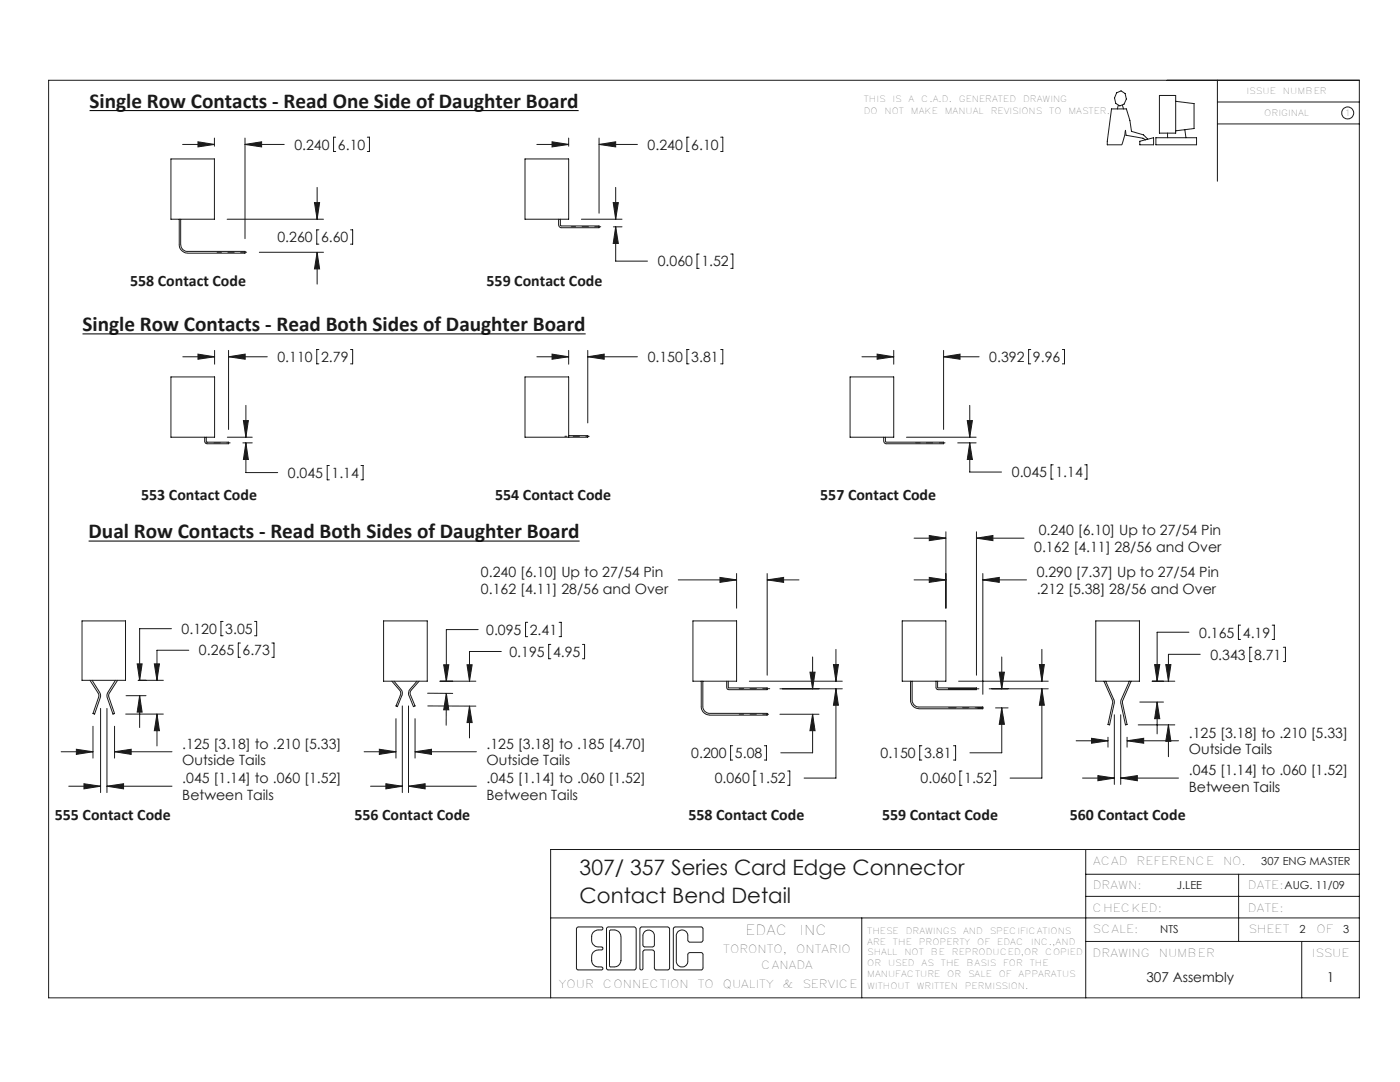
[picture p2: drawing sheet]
<svg xmlns="http://www.w3.org/2000/svg" width="279mm" height="216mm" viewBox="0 0 279 216" stroke-linecap="round" stroke-linejoin="round" font-family="sans-serif">
<path d="M17.9 22.1h97.6M16.5 66.6h100.4M17.7 108h98" fill="none" stroke="#000" stroke-width=".21"/>
<g fill="none" stroke="#191924" stroke-width=".2">
<path d="M9.7 16h261.6v183.1h-261.6zM222.8 18.5l.9-.4 .8 .6 .3 1.1-.5 1-.8 .3-.8-.5-.3-1.1zM231.4 19.1h3.2v7.5h-3.2zM243 16v20.2M34.1 31.7h8.7v12h-8.7zM36.4 28.8h6.4M39.5 28.3l3.3 .5-3.3 .5zM42.8 27.6v1.6M48.9 27.6v20M48.9 28.8h7.8M48.9 28.8l3.3-.5v1zM63.3 37.4v6.3"/>
<path d="M67 27.4h-.4v2.8h.4M73.3 27.4h.4v2.8h-.4M104.8 31.7h8.7v12h-8.7zM107.1 28.8h6.4M110.2 28.3l3.3 .5-3.3 .5zM113.5 27.6v1.6M119.6 28.8l3.3-.5v1zM119.6 27.6v14.9M119.6 28.8h7.6M122.9 37.4v6.3M137.5 27.4h-.4v2.8h.4M143.8 27.4h.5v2.8h-.5"/>
<path d="M223.2 21.1l-.2 .6M224 21l.2 .7M227.5 28.2l2.7-.7v1.4h-2.7zM229.1 27.8l-.9-.9-2.4-.7-.3-2.2-.7-2.3h-3l-.8 7.2h2.9l.5-1.8 .2-1.1 .1 1 3.4 .6 .5 .3M230.7 27.5h8.1v1.4h-8.1zM233 26.6v.9M234.6 20.2l3.7 .5v4.9l-3.7 .5M236.5 25.9l.2 1.6M243 20.4h28.3M243 24.7h28.3M35.8 43.7v5.1a1.75 1.75 0 0 0 1.7 1.7h11.4v-.3h-11.5a1.39 1.39 0 0 1-1.3-1.4v-5.1M45.3 43.7h19.3"/>
<path d="M51.8 50.3h12.8M62.8 40.4h1l-.5 3.3zM63.3 50.3l.5 3.4h-1zM63.3 50.3v6.4M63.6 45.9h-.4v2.8h.4M70 45.9h.4v2.8h-.4M111.5 43.7v1.2l.1 .3 .3 .2h7.7v-.3h-7.6l-.2-.1v-1.3M116 43.7h8.1M122.4 40.4h1l-.5 3.3zM122.4 45.3h1.7M122.9 45.3l.5 3.3h-1zM122.9 45.3v6.8h6.3"/>
<path d="M139.5 50.7h-.4v2.9h.4M145.8 50.7h.5v2.9h-.5M34.1 75.2h8.7v12h-8.7zM36.5 71.2h6.3M39.5 70.7l3.3 .5-3.3 .5zM42.8 69.9v2.8M45.6 71.2l3.3-.5v1zM45.6 69.9v15.8M45.6 71.2h7.7M63.6 69.7h-.4v2.9h.4M70 69.7h.4v2.9h-.4M107.1 71.2h6.4"/>
<path d="M110.2 70.7l3.3 .5-3.3 .5zM113.5 69.9v2.8M117.3 71.2l3.3-.5v1zM117.3 69.9v14.5M117.3 71.2h9.9M137.5 69.7h-.4v2.9h.4M143.8 69.7h.5v2.9h-.5M169.7 75.2h8.7v12h-8.7zM172 71.2h6.4M175 70.7l3.4 .5-3.4 .5zM178.4 69.9v2.8M188.3 71.2l3.3-.5v1z"/>
<path d="M188.3 69.9v15.8M188.3 71.2h7.1M205.7 69.7h-.4v2.9h.4M212 69.7h.4v2.9h-.4M40.9 87.2v.8a.49 .49 0 0 0 .5 .5h4.2v-.3h-4.3l-.1-.1v-.9M45.4 87.2h4.9M45.6 88.4h.3M48.5 88.4h1.8M48.6 83.9h1l-.5 3.3zM49.1 88.4l.5 3.3h-1zM49.1 88.4v5.9h6.3M49.1 80.9v6.3"/>
<path d="M65.7 92.9h-.4v2.8h.4M72 92.9h.5v2.8h-.5M113.5 86.9h3.8v.3h-12.5v-12h8.7v12M117.3 87.1h.3M176.4 87.2v.8a.54 .54 0 0 0 .5 .5h11.4v-.3h-11.4l-.2-.1v-.9M180.9 87.2h13.9M188.3 88.4h.3M191.1 88.4h3.7M193 83.9h1.1l-.6 3.3zM193.5 88.4v5.8h6.4M193.5 80.9v6.3M193.5 88.4l.6 3.3h-1.1z"/>
<path d="M210.2 92.7h-.4v2.9h.4M216.5 92.7h.4v2.9h-.4M135.4 115.7h11.6M143.7 115.2l3.3 .5-3.3 .5zM147 114.4v7M153.1 115.7l3.3-.5v1zM153.1 114.4v20.3M153.1 115.7h6.4M182.4 115.7h6.4M182.4 107.4h6.4M185.5 106.9l3.3 .5-3.3 .5zM185.5 115.2l3.3 .5-3.3 .5z"/>
<path d="M188.8 106.1v15.3M194.9 107.4l3.3-.5v1zM194.9 106.1v28.6M194.9 107.4h9.5M196.1 114.4v24.1M196.1 115.7h8.8M196.1 115.7l3.3-.5v1zM16.4 123.9h8.6v11.8h-8.6zM18 135.7l1.6 2.7 .2 .4-1.2 3.6 .3 .1 1.1-3.3 .1-.5-1.7-3M23 135.7l-1.7 3 .1 .5 1.1 3.3 .4-.1-1.2-3.6 .1-.4 1.7-2.7M25.2 138.8h3.9M27.4 132.5h1l-.5 3.2z"/>
<path d="M27.6 135.7h5M27.9 138.8l.5 3.3h-1zM27.9 138.8v6.4M30.8 132.5h1l-.5 3.2zM34.2 125.4h-6.3v10.3M37.7 129.8h-6.4v5.9M44.5 124h-.4v2.9h.4M48 128.3h-.4v2.9h.4M50.8 124h.4v2.9h-.4M54.3 128.3h.4v2.9h-.4M76.6 123.9h8.7v12h-8.7zM78.2 135.9l1.5 1.8a1.01 1.01 0 0 1 .2 1.1l-.9 2.1 .3 .1 .9-2.2a1.14 1.14 0 0 0-.2-1.3l-1.4-1.6"/>
<path d="M83.2 135.9l-1.4 1.6a1.32 1.32 0 0 0-.2 1.3l.9 2.2 .3-.1-.8-2.1a.93 .93 0 0 1 .1-1.1l1.5-1.8M85.3 138.3l5 .1M87.8 135.9h7.2M88.5 132.6h1.1l-.5 3.3zM89.1 138.4l.5 3.2h-1.1zM89.1 138.4l-.1 6.3M93.2 132.6h1l-.5 3.3zM95.4 125.6h-6.3v10.3M100 130h-6.3v5.9M105.3 124.2h-.4v2.8h.4M109.9 128.6h-.4v2.8h.4M111.6 124.2h.4v2.8h-.4"/>
<path d="M116.2 128.6h.5v2.8h-.5M138.3 123.9h8.7v12h-8.7zM139.9 135.9v5.1a1.75 1.75 0 0 0 1.8 1.7h11.4v-.4h-11.5a1.39 1.39 0 0 1-1.3-1.3v-5.1M145 135.9v1.3l.3 .4h7.8v-.3h-7.7l-.1-1.4M149.5 135.9h18.6M155.6 137.4h12.5M161.6 134.1h1.1l-.5 3.3zM162.2 131.1v6.3M166.3 132.6h1l-.5 3.3zM166.8 137.4l.5 3.3h-1zM166.8 137.4v17.9h-6.3M166.8 129.6v6.3"/>
<path d="M180.1 123.9h8.7v12h-8.7zM181.7 135.9v3.8a1.75 1.75 0 0 0 1.7 1.7h12.7v-.3h-12.7a1.44 1.44 0 0 1-1.4-1.4v-3.8M186.8 135.9v1.3l.1 .3 .3 .1h7.7v-.3h-7.7l-.1-1.4M189.3 137.4h6.1M191.3 135.9h17.9M197.4 137.4h11.8M199.4 134.1h1l-.5 3.3zM199.9 131.1v6.3M207.4 132.6h1l-.5 3.3zM207.9 137.4l.5 3.3h-1zM207.9 137.4v17.9h-6.3M207.9 129.6v6.3"/>
<path d="M218.7 123.9h8.7v12h-8.7zM220.3 135.9l1.8 4.1-1 4.6h.3l1-4.7-1.7-4M225.4 135.9l-1.7 4.1 .9 4.6h.3l-.9-4.5 1.7-4.2M229.9 135.9h4.6M230.4 132.6h1.1l-.6 3.3zM232.7 132.6h1l-.5 3.3zM237.3 126.2h-6.4v9.7M239.5 130.6h-6.3v5.3M247.6 124.7h-.4v2.9h.4M249.8 129.2h-.4v2.8h.4M253.9 124.7h.4v2.9h-.4M256.1 129.2h.4v2.8h-.4"/>
<path d="M12.2 150h6.4M13.7 156.9h6.4M15.2 149.5l3.4 .5-3.4 .5zM16.8 156.4l3.3 .5-3.3 .5zM18.6 144.9v6.4M20.1 141.4v16.8M21.3 156.9l3.4-.5v1zM21.3 141.4v16.8M21.3 156.9h13M22.9 150l3.3-.5v1zM22.9 144.9v6.4M22.9 150h11.4"/>
<path d="M25.1 142.5h7.5M31.3 142.5l.5 3.3h-1zM31.3 142.5v6.3M72.7 150h6.3M73.9 156.9h6.4M75.7 149.5l3.3 .5-3.3 .5zM77 156.4l3.3 .5-3.3 .5zM79 143.4v7.9M80.3 140.9v17.3M81.5 156.9l3.3-.5v1zM81.5 156.9h13.6M81.5 140.9v17.3"/>
<path d="M82.8 150l3.3-.5v1zM82.8 150h12.3M82.8 143.4v7.9M85.4 140.9h9.6M93.7 140.9l.5 3.3h-1zM93.7 140.9v6.3M146.2 148.8h-.4v2.9h.4M150.9 153.8h-.4v2.9h.4M152.5 148.8h.5v2.9h-.5M153.1 142.5h.3M155.6 142.5h7.8M157.2 153.8h.4v2.9h-.4"/>
<path d="M162.2 142.5l.5 3.3h-1.1zM162.2 142.5v7.7h-6.4M184 148.8h-.4v2.9h.4M190.3 148.8h.4v2.9h-.4M192 153.8h-.4v2.9h.4M195.2 141.3h.9M198.3 153.8h.4v2.9h-.4M198.7 141.3h2.5M199.9 141.3l.5 3.2h-1zM199.9 141.3v8.9h-6.3M214.8 147.8h6.3M216 155.3h6.4"/>
<path d="M217.8 147.3l3.3 .5-3.3 .5zM219.1 154.8l3.3 .5-3.3 .5zM221.1 147.1v2M222.4 142.6v13.9M223.7 142.6v13.9M223.7 155.3h11.5M223.7 155.3l3.3-.5v1zM224.9 147.1v2M224.9 147.8h10.3M224.9 147.8l3.3-.5v1zM227.2 144.6h7.3M227.5 140.1h4.7"/>
<path d="M230.9 140.1v6.3M230.9 140.1l.6 3.3h-1.1zM233.2 144.6v6.4M233.2 144.6l.5 3.3h-1zM216.7 178.9h54.6M216.7 174.4h54.6M216.7 169.5v29.6M247.2 174.4v13.5M271.3 169.5h-161.4v29.6M109.9 183.2h161.4M118.1 186.9a1.32 1.32 0 0 1 1.4-1.3h.5a.3 .3 0 0 0 .3-.3 .3 .3 0 0 0-.3-.3h-4.6l-.3 .1-.1 8.1 .3 .3h4.7a.3 .3 0 0 0 .3-.3 .3 .3 0 0 0-.3-.3h-.5a1.32 1.32 0 0 1-1.4-1.3M118.1 186.8v.8a1.32 1.32 0 0 0 1.4 1.3h.5a.3 .3 0 0 1 .3 .3 .3 .3 0 0 1-.3 .3h-.5a1.38 1.38 0 0 0-1.4 1.4v.8"/>
<path d="M121.2 185h5.4l.3 .2 .1 7.9-.3 .4h-5.4l-.3-.2v-8.1zM123.9 191.6a1.38 1.38 0 0 1-1.3 1.3h-.8l-.2-.1v-7.1l.2-.1h.9a1.4 1.4 0 0 1 1.2 1.3v4.8M128.7 189.5h1.5l.3 .3 .1 3.4 .2 .3h2.5l.2-.1 .1-.2v-8.1l-.4-.1h-5.1l-.3 .1-.1 8.2a.3 .3 0 0 0 .3 .2 .3 .3 0 0 0 .3-.2v-3.4l.2-.3 .2-.1M128.7 188.9h1.5l.3-.1 .1-2.1a1.15 1.15 0 0 0-1.1-1.1 1.15 1.15 0 0 0-1.2 1.1v1.9l.1 .2 .3 .1M134.5 185h5.4l.3 .1 .1 2.5-.2 .3-2.5 .1-.3-.4v-.9a1.15 1.15 0 0 0-1.2-1.1 1.15 1.15 0 0 0-1.1 1.1v5.1a1.15 1.15 0 0 0 1.1 1.1 1.15 1.15 0 0 0 1.2-1.1v-1.4l.1-.2 .2-.1h2.5l.2 .3v2.8l-.2 .3h-5.4l-.3-.1v-8.1zM172 183.2v15.9M216.7 187.9h54.6M259.8 187.9v11.2"/>
<circle cx="269" cy="22.5" r="1.19"/>
</g>
<path d="M48.9 50.3h-5.6M119.6 45.2h-5.6M188.3 88.4h-5.6M153.1 137.4h-5.6M153.1 142.5h-5.6" fill="none" stroke="#191924" stroke-width=".2" stroke-dasharray="15.2 1.3 1.3 1.3" stroke-dashoffset="14.4"/>
<path d="M48.9 50.3h.3M119.6 45.2h.3M153.1 137.4h.5" fill="none" stroke="#191924" stroke-width=".2" stroke-dasharray="15.2 1.3 1.3 1.3"/>
<path d="M45.6 88.4h-4.5M117.3 87.1h-4.6" fill="none" stroke="#191924" stroke-width=".2" stroke-dasharray="15.2 1.3 1.3 1.3" stroke-dashoffset="14.9"/>
<path d="M196.2 141.2h-6.9" fill="none" stroke="#191924" stroke-width=".2" stroke-dasharray="15.2 1.3 1.3 1.3" stroke-dashoffset="13.7"/>
<g fill="#191924">
<path d="M63.3 50.3l.5 3.4h-1zM62.8 40.4h1l-.5 3.3zM110.2 28.3l3.3 .5-3.3 .5zM119.6 28.8l3.3-.5v1zM122.9 45.3l.5 3.3h-1zM122.4 40.4h1l-.5 3.3zM175 70.7l3.4 .5-3.4 .5zM188.3 71.2l3.3-.5v1zM39.5 70.7l3.3 .5-3.3 .5zM45.6 71.2l3.3-.5v1zM49.1 88.4l.5 3.3h-1zM48.6 83.9h1l-.5 3.3zM193 83.9h1.1l-.6 3.3zM193.5 88.4l.6 3.3h-1.1zM110.2 70.7l3.3 .5-3.3 .5zM117.3 71.2l3.3-.5v1zM21.3 156.9l3.4-.5v1zM16.8 156.4l3.3 .5-3.3 .5zM15.2 149.5l3.4 .5-3.4 .5zM22.9 150l3.3-.5v1zM31.3 142.5l.5 3.3h-1zM30.8 132.5h1l-.5 3.2zM27.9 138.8l.5 3.3h-1zM27.4 132.5h1l-.5 3.2zM89.1 138.4l.5 3.2h-1.1zM88.5 132.6h1.1l-.5 3.3zM93.7 140.9l.5 3.3h-1zM93.2 132.6h1l-.5 3.3zM233.2 144.6l.5 3.3h-1zM232.7 132.6h1l-.5 3.3zM230.9 140.1l.6 3.3h-1.1zM230.4 132.6h1.1l-.6 3.3zM219.1 154.8l3.3 .5-3.3 .5zM223.7 155.3l3.3-.5v1zM217.8 147.3l3.3 .5-3.3 .5zM224.9 147.8l3.3-.5v1zM153.1 115.7l3.3-.5v1zM143.7 115.2l3.3 .5-3.3 .5zM161.6 134.1h1.1l-.5 3.3zM162.2 142.5l.5 3.3h-1.1zM166.8 137.4l.5 3.3h-1zM166.3 132.6h1l-.5 3.3zM199.4 134.1h1l-.5 3.3zM199.9 141.3l.5 3.2h-1zM207.9 137.4l.5 3.3h-1zM207.4 132.6h1l-.5 3.3zM185.5 106.9l3.3 .5-3.3 .5zM194.9 107.4l3.3-.5v1zM196.1 115.7l3.3-.5v1zM185.5 115.2l3.3 .5-3.3 .5zM77 156.4l3.3 .5-3.3 .5zM81.5 156.9l3.3-.5v1zM75.7 149.5l3.3 .5-3.3 .5zM82.8 150l3.3-.5v1z"/>
<path d="M39.5 28.3l3.3 .5-3.3 .5zM48.9 28.8l3.3-.5v1z"/>
</g>
<g font-size="4.2" fill="#191924">
<text x="17.9" y="21.5">Single Row Contacts - Read One Side of Daughter Board</text>
<text x="16.5" y="66.1">Single Row Contacts - Read Both Sides of Daughter Board</text>
<text x="17.7" y="107.4">Dual Row Contacts - Read Both Sides of Daughter Board</text>
<text x="115.7" y="174.7">307/ 357 Series Card Edge Connector</text>
<text x="115.7" y="180.2">Contact Bend Detail</text>
</g>
<g font-size="3.2" fill="#191924">
<text x="26" y="57.1">558 Contact Code</text>
<text x="97.1" y="57.1">559 Contact Code</text>
<text x="28.2" y="99.8">553 Contact Code</text>
<text x="98.8" y="99.8">554 Contact Code</text>
<text x="163.7" y="99.8">557 Contact Code</text>
<text x="10.9" y="163.5">555 Contact Code</text>
<text x="70.7" y="163.7">556 Contact Code</text>
<text x="137.4" y="163.5">558 Contact Code</text>
<text x="176" y="163.5">559 Contact Code</text>
<text x="213.5" y="163.5">560 Contact Code</text>
</g>
<g font-size="2.8" fill="#191924">
<text x="58.7" y="29.9">0.240</text>
<text x="67.5" y="29.9">6.10</text>
<text x="129.3" y="29.9">0.240</text>
<text x="138" y="29.9">6.10</text>
<text x="55.4" y="48.3">0.260</text>
<text x="64.1" y="48.3">6.60</text>
<text x="131.3" y="53.2">0.060</text>
<text x="140" y="53.2">1.52</text>
<text x="55.4" y="72.2">0.110</text>
<text x="64.1" y="72.2">2.79</text>
<text x="129.3" y="72.2">0.150</text>
<text x="138" y="72.2">3.81</text>
<text x="197.4" y="72.2">0.392</text>
<text x="206.1" y="72.2">9.96</text>
<text x="57.5" y="95.4">0.045</text>
<text x="66.2" y="95.4">1.14</text>
<text x="201.9" y="95.2">0.045</text>
<text x="210.6" y="95.2">1.14</text>
<text x="207.3" y="106.7">0.240 [6.10] Up to 27/54 Pin</text>
<text x="206.4" y="110.1">0.162 [4.11] 28/56 and Over</text>
<text x="96" y="118.4">0.162 [4.11] 28/56 and Over</text>
<text x="96" y="115.1">0.240 [6.10] Up to 27/54 Pin</text>
<text x="206.9" y="118.4">.212 [5.38] 28/56 and Over</text>
<text x="206.9" y="115.1">0.290 [7.37] Up to 27/54 Pin</text>
<text x="36.3" y="126.5">0.120</text>
<text x="39.7" y="130.8">0.265</text>
<text x="45" y="126.5">3.05</text>
<text x="48.4" y="130.8">6.73</text>
<text x="97" y="126.7">0.095</text>
<text x="101.7" y="131.1">0.195</text>
<text x="105.7" y="126.7">2.41</text>
<text x="110.4" y="131.1">4.95</text>
<text x="239.3" y="127.2">0.165</text>
<text x="241.6" y="131.6">0.343</text>
<text x="248" y="127.2">4.19</text>
<text x="250.3" y="131.6">8.71</text>
<text x="36.4" y="149.4">.125 [3.18] to .210 [5.33]</text>
<text x="97.1" y="149.4">.125 [3.18] to .185 [4.70]</text>
<text x="237.2" y="147.2">.125 [3.18] to .210 [5.33]</text>
<text x="36.4" y="152.7">Outside Tails</text>
<text x="97.1" y="152.7">Outside Tails</text>
<text x="138" y="151.3">0.200</text>
<text x="146.7" y="151.3">5.08</text>
<text x="175.7" y="151.3">0.150</text>
<text x="184.4" y="151.3">3.81</text>
<text x="237.2" y="154.6">.045 [1.14] to .060 [1.52]</text>
<text x="237.2" y="150.5">Outside Tails</text>
<text x="36.4" y="159.6">Between Tails</text>
<text x="36.4" y="156.3">.045 [1.14] to .060 [1.52]</text>
<text x="97.1" y="159.6">Between Tails</text>
<text x="97.1" y="156.3">.045 [1.14] to .060 [1.52]</text>
<text x="142.6" y="156.3">0.060</text>
<text x="151.3" y="156.3">1.52</text>
<text x="183.7" y="156.3">0.060</text>
<text x="192.4" y="156.3">1.52</text>
<text x="237.2" y="158">Between Tails</text>
</g>
<g font-size="2.7" fill="#191924">
<text x="148.8" y="186.6">EDAC</text>
<text x="159.6" y="186.6">INC</text>
<text x="228.8" y="196">307 Assembly</text>
<text x="264.8" y="196">1</text>
</g>
<g font-size="2.2" fill="#191924">
<text x="218.1" y="172.6">ACAD</text>
<text x="226.8" y="172.6">REFERENCE</text>
<text x="244.1" y="172.6">NO.</text>
<text x="251.7" y="172.6">307 ENG MASTER</text>
<text x="218.1" y="177.4">DRAWN:</text>
<text x="234.9" y="177.4">J.LEE</text>
<text x="249.1" y="177.4">DATE:AUG. 11/09</text>
<text x="218.1" y="181.9">CHECKED:</text>
<text x="249.1" y="181.9">DATE:</text>
<text x="144.3" y="190.2">TORONTO,</text>
<text x="158.9" y="190.2">ONTARIO</text>
<text x="218.1" y="186.2">SCALE:</text>
<text x="218.1" y="191">DRAWING</text>
<text x="231.2" y="191">NUMBER</text>
<text x="231.6" y="186.2">NTS</text>
<text x="249.2" y="186.2">SHEET</text>
<text x="259.3" y="186.2">2</text>
<text x="261.8" y="191">ISSUE</text>
<text x="262.7" y="186.2">OF</text>
<text x="268" y="186.2">3</text>
<text x="111.5" y="197.1">YOUR</text>
<text x="120.3" y="197.1">CONNECTION</text>
<text x="139.2" y="197.1">TO</text>
<text x="144.2" y="197.1">QUALITY</text>
<text x="151.9" y="193.4">CANADA</text>
<text x="156.2" y="197.1">&amp;</text>
<text x="160.1" y="197.1">SERVICE</text>
</g>
<g font-size="1.7" fill="#191924">
<text x="172.4" y="20.3">THIS</text>
<text x="172.4" y="22.7">DO</text>
<text x="176.5" y="22.7">NOT</text>
<text x="178.1" y="20.3">IS</text>
<text x="181.3" y="20.3">A</text>
<text x="181.8" y="22.7">MAKE</text>
<text x="183.9" y="20.3">C.A.D.</text>
<text x="188.5" y="22.7">MANUAL</text>
<text x="191.4" y="20.3">GENERATED</text>
<text x="197.7" y="22.7">REVISIONS</text>
<text x="204.2" y="20.3">DRAWING</text>
<text x="209.4" y="22.7">TO</text>
<text x="213.2" y="22.7">MASTER.</text>
<text x="248.8" y="18.8">ISSUE</text>
<text x="252.3" y="23.2">ORIGINAL</text>
<text x="256" y="18.8">NUMBER</text>
<text x="268.3" y="23.2">1</text>
<text x="173.1" y="186.4">THESE</text>
<text x="173.1" y="188.5">ARE</text>
<text x="173.1" y="190.5">SHALL</text>
<text x="178.2" y="188.5">THE</text>
<text x="180.5" y="190.5">NOT</text>
<text x="180.7" y="186.4">DRAWINGS</text>
<text x="183.3" y="188.5">PROPERTY</text>
<text x="185.8" y="190.5">BE</text>
<text x="190" y="190.5">REPRODUCED,OR</text>
<text x="192.2" y="186.4">AND</text>
<text x="195" y="188.5">OF</text>
<text x="197.5" y="186.4">SPECIFICATIONS</text>
<text x="199" y="188.5">EDAC</text>
<text x="205.8" y="188.5">INC.,AND</text>
<text x="208.6" y="190.5">COPIED</text>
<text x="173.1" y="192.7">OR</text>
<text x="173.1" y="195">MANUFACTURE</text>
<text x="173.1" y="197.3">WITHOUT</text>
<text x="177.2" y="192.7">USED</text>
<text x="183" y="197.3">WRITTEN</text>
<text x="183.9" y="192.7">AS</text>
<text x="187.8" y="192.7">THE</text>
<text x="189.1" y="195">OR</text>
<text x="192.5" y="197.3">PERMISSION.</text>
<text x="192.9" y="192.7">BASIS</text>
<text x="193.2" y="195">SALE</text>
<text x="199.3" y="195">OF</text>
<text x="200.2" y="192.7">FOR</text>
<text x="203.3" y="195">APPARATUS</text>
<text x="205.5" y="192.7">THE</text>
</g>
</svg>
